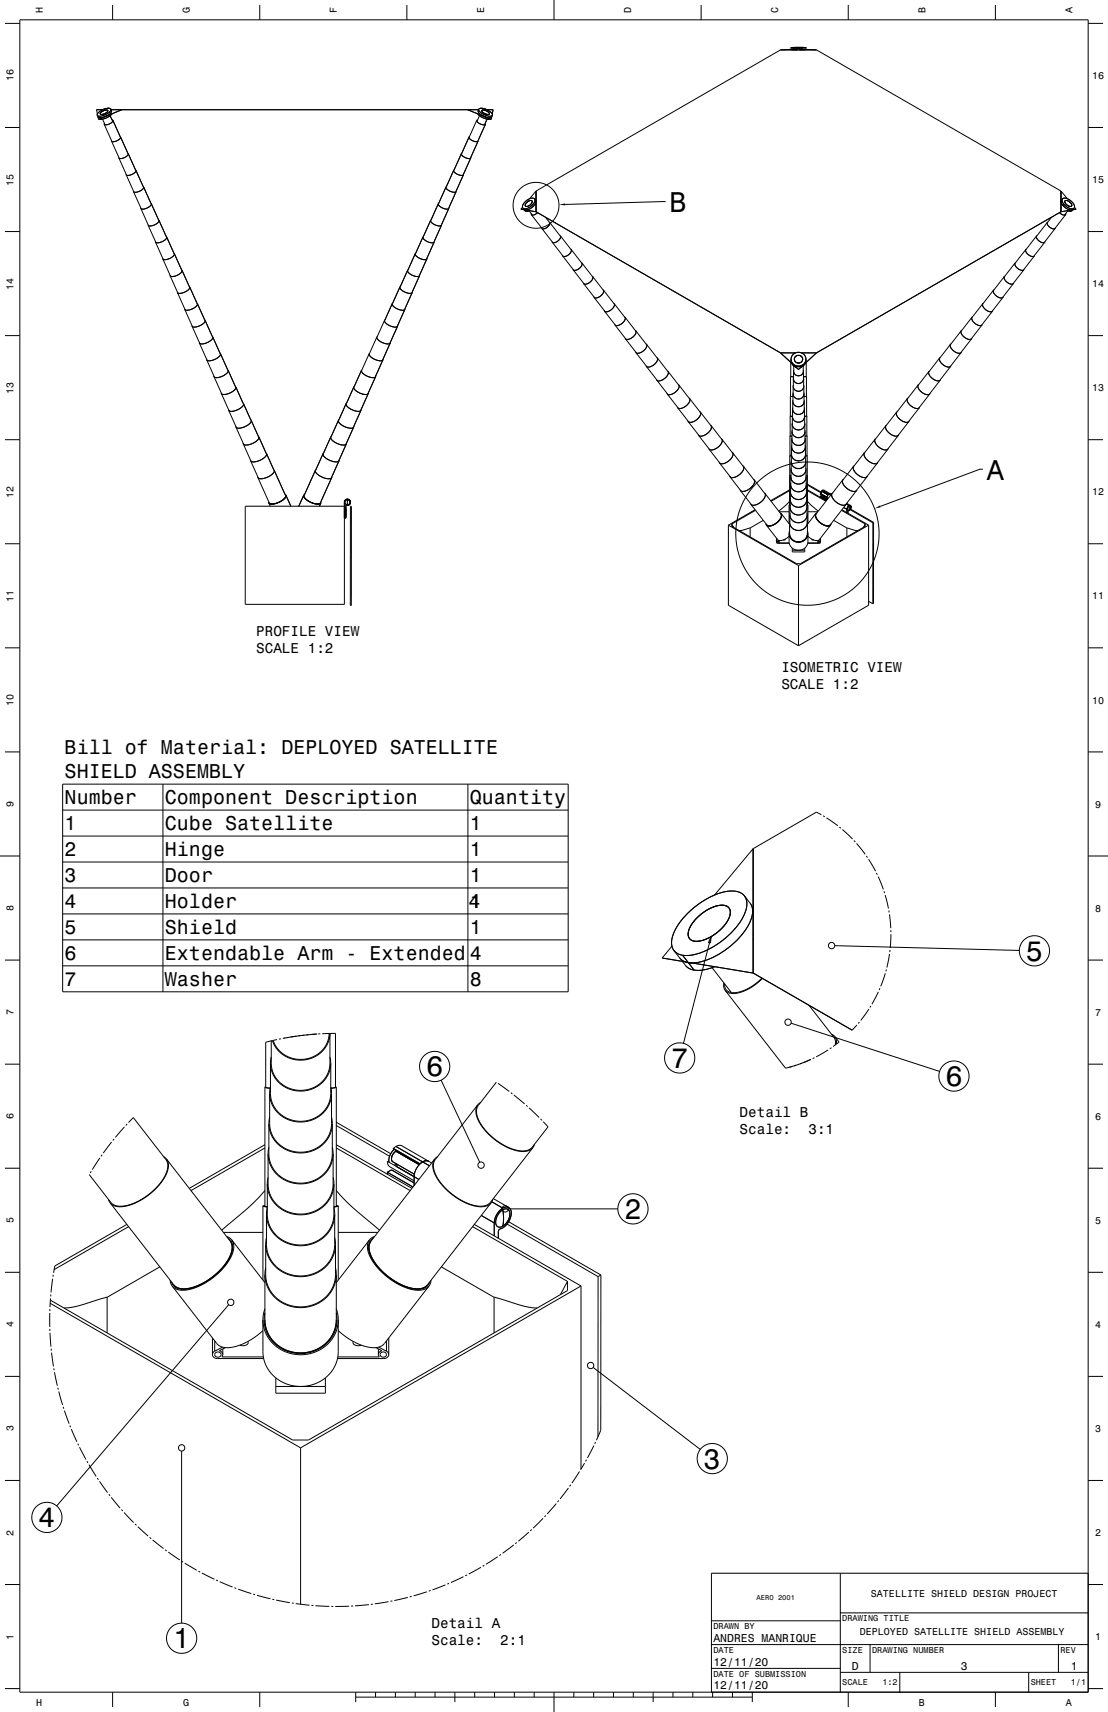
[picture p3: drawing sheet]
<svg xmlns="http://www.w3.org/2000/svg" width="559mm" height="864mm" viewBox="0 0 559 864" stroke-linecap="round" stroke-linejoin="round" font-family="sans-serif">
<g fill="none" stroke="#000" stroke-width=".5">
<path d="M3 12h7M10 10h539v844h-539zM57 3v7M131 3v7M205 3v7M279 0v10M354 3v7M428 3v7M502 3v7M549 12h7M394 25h18M394 25l-124 71"/>
<path d="M399 25h1M399 25h-5M399 24v1M400 25h2M400 24v1M401 24h4zM403 25h3zM404 24h-3M404 24h1h-4M405 24h1h-6M405 24h-6h1M406 25h6"/>
<path d="M406 24v1M412 25l123 71M49 55v2M49 55h.1M49 58v1M49 59h.1M49 59l1 1M52 55h-3M53 59l-3 1M54 59h-1M54 56h-2l-1 1M54 56h.1"/>
<path d="M54 56l-1 1h-2M54 56a3 3 0 0 0-3 1M54 56a3 3 0 0 1-3 1M56 58l1 3M56 55h-2h-2M56 55h-1h-3M56 55h185M56 55v1M56 55l-1 2-2 1-3 1-1-1M56 55a6 6 0 0 0-7 3M56 55a6 6 0 0 1-7 3M56 55h-1h-3l-2 2-1 1"/>
<path d="M56 56h.1M56 56l-1 1-2 2h-2h-2M56 56a6 6 0 0 1-7 3M56 57l-3 3h-3M56 57v1M61 55l-8 4M61 55h.1M236 55h.1M236 55l8 4M241 57l3 3h3h-3zM241 56l1 1 2 2h3h1M241 56a6 6 0 0 0 7 3"/>
<path d="M241 55l1 2 2 1 3 1 1-1M241 55a6 6 0 0 1 7 3M241 55a6 6 0 0 0 7 3M241 55h2h2l3 2v1M241 55v1M242 58l-1 3M242 55h4M243 56h2l2 1M243 56a3 3 0 0 1 4 1M243 56a3 3 0 0 0 4 1M243 56l2 1h2M243 55h3"/>
<path d="M244 59l4 1M246 55h3M247 57h.1M248 59v1M248 59h.1M248 58v1M249 55h.1M249 55l-1 2M3 64h7M50 60h.1M50 60h2l1 3M53 63h.1"/>
<path d="M53 63l3 8h3l2-2M53 62v1zM56 71h.1M56 71l8 17h3l1-2M56 60l1 1M57 61a2.6 2.6 0 0 1-4 2M57 61l-2 2h-2M57 61l8 17M60 80h.1M60 79v1M61 69h.1M61 69l-2 2h-3"/>
<path d="M64 77l1 1M65 78l-2 1-3 1M65 78l-2 2h-3M65 78l7 16M233 78l2 2h2M233 78h.1M233 78l-8 16M233 77v1M237 69l1 2h3M237 69h.1M237 79v1M240 61l2 2h3"/>
<path d="M240 61h.1M240 61l-7 17M240 61l3 2a1 1 0 0 0 1 0 1 1 0 0 0 1-1M241 61h-1M241 60l-1 1M241 71l-7 17h-3l-2-2M241 71h.1M245 62v1M245 63l-4 8h-3l-1-2M247 60h-1l-2 3M248 60h.1M549 64h7"/>
<path d="M64 88h.1M64 88l7 17h3l2-2M67 97h.1M67 96v1M68 86v1l-1 1-2 1-1-1M72 94h.1M72 94l-2 2-3 1M72 94l-2 2-2 1h-1M72 94l8 17M225 94v1l2 2h3M225 94l-8 17M225 94l2 2 3 1"/>
<path d="M225 94h.1M229 86l2 2h3M229 86h.1M230 96v1M230 97h.1M234 88l-8 17h-3l-2-2M234 88h.1M269 100l1 1-1 2-2 2h-3M269 100a4 4 0 0 0-5 5M269 100a4 4 0 0 1-3 5h-2M269 100h-2l-3 2-1 2 1 1M270 96h.1"/>
<path d="M270 96l-3 4M270 96v11M535 96v11M535 96h.1M535 96l3 4M3 117h7M71 105h.1M71 105l8 17h3l2-1v-1M75 113v1M76 103l-1 2-3 1-1-1M80 111h.1M80 111v1l-2 1-2 1h-1"/>
<path d="M80 111l12 25M84 119v1M84 120v1l-2 1-2 1-2-1M213 120l1 1 2 1 2 1 1-1M213 120h.1M214 119l-1 1M217 111l2 2 3 1h1M217 111l-8 17M217 111h.1M217 111l1 1 1 1 2 1h2M221 103l2 2 2 1 1-1M221 103h.1"/>
<path d="M223 113v1M223 114h.1M226 105l-7 17h-4l-1-1-1-1M226 105h.1M263 106h2M263 106h.1M264 105l-1 1M264 105l1 1M264 106l1 1M264 105l1 2M265 106l5 1M266 102a1.1 1.1 0 0 1 2-1 1.1 1.1 0 0 1 0 1l-1 1a1.3 1.3 0 0 1-1 1 1.3 1.3 0 0 1-1-1z"/>
<path d="M267 106l2 2M267 106l-2 1M268 108h.1M268 101l-2 1a1.4 1.4 0 0 0-1 1 1.4 1.4 0 0 0 0 1M268 101a2.1 2.1 0 0 0-2 1 2.1 2.1 0 0 0-1 2M268 101a2.3 2.3 0 0 1-3 3M268 101a2.2 2.2 0 0 1 0 2 2.2 2.2 0 0 1-3 1M268 108l11 14M268 108h1M270 100v1M270 101a5 5 0 0 1-5 5M270 101v1l-1 2-2 2h-2"/>
<path d="M270 107h.1M270 104h.1M270 101h.1M270 107l124 71M271 107l-2 1M271 107l-2 1h-1M273 115h1M275 110l2 2M277 112h.1M277 112l-1 2-2 1M277 112l11 14-1 2-3 1M282 119h1"/>
<path d="M283 119l-1 2-3 1M336 102l-51 1M523 119l-16 21v1l1 1 2 1h1M523 119v1l1 2h2h1M523 119h.1M528 112v1l1 2h2h1M528 112h.1M530 110l-7 9M532 115l-11 14h-1l-2-1-1-1v-1M532 115h.1M534 107l2 1h1M535 107l-123 71"/>
<path d="M535 104h.1M535 101h.1M535 107h.1M535 101v1l1 2M536 100l-1 1M536 104l3 2h2M537 103l-1 1M537 101l3 1a1.1 1.1 0 0 1 1 1 1.1 1.1 0 0 1-2 1l-2-1zM537 108l-5 7-3-1-1-2M537 108h.1M538 108h-1M538 106h3z"/>
<path d="M539 106l-2 2M540 102a1.2 1.2 0 0 0-2-1 1.2 1.2 0 0 0-1 1l1 1M540 102l-2-1-1 1 1 1M540 102l1 1-1 1-2-1M540 102a1.1 1.1 0 0 1 0 2 1.1 1.1 0 0 1-2 0v-1M540 106l-5 1M540 106h.1M541 102l1 2-1 1h-2l-2-2M541 102a4 4 0 0 0-5-1l1 2M541 102a1.8 1.8 0 0 1 1 3 1.8 1.8 0 0 1-3 0l-2-2M541 102l-2-2h-3v1l1 2M541 106h.1"/>
<path d="M542 105l-1 1M542 105l1 1M543 106h-3M543 106h.1M549 117h7M78 122h.1M78 122l4 9M82 130v1M82 131l8 17h1l2-1 2-1 1-1M86 139h.1M88 128v1l-2 1-3 1h-1M88 128l-1 1-2 1-2 1h-1"/>
<path d="M92 136h.1M92 136l-1 2-2 1h-2h-1M92 136l8 17-1 2-2 1h-3h-1M92 136l-1 2-2 1-2 1-1-1M206 137v1l2 1 3 1 1-1M206 136v1M209 128l1 1 2 2h2h1M209 128l-7 17 1 1 2 1 2 1h1M209 128h.1M209 128l1 1 2 1 2 1h1M210 128h-1M212 139l-8 17h-1h-3l-2-1v-2"/>
<path d="M212 139h.1M215 130v1M219 122l-8 17h-1h-2l-2-1v-1M219 122h.1M278 122h1M279 122l11 14M279 122h.1M284 129h.1M288 126h.1M288 126l11 14-1 2-3 1M288 126v1l-1 1-3 1M289 136h.1"/>
<path d="M289 136h1M289 136l11 14M293 132l1 1-1 2-3 1M293 133v2l-3 1M299 139v1M299 140v1l-1 1-3 1M299 140l11 13M506 140l-10 13v2M506 140l1 1 1 1 2 1h1M507 139l-1 1M512 132v1l1 2 2 1h1M516 136l-10 14"/>
<path d="M516 136h.1M518 126l-1 1 1 1 2 1h2M522 129l-6 7-3-1-1-1v-1M522 129h.1M527 122h.1M89 147v1M89 148l8 17h1l3-1 2-1v-1M93 156h.1M95 145h1M96 145l-1 1-2 1-2 1h-2M99 153h1M100 153l-1 2-2 1-2 1-2-1"/>
<path d="M100 153l11 25M198 153v2l2 1 3 1 1-1M198 153h.1M202 145v1l2 1 3 1h1M202 145l-8 17M202 145h.1M204 156l-7 17M204 156h.1M208 147v1M294 143h.1M294 143h1M299 150h1"/>
<path d="M300 150l11 14M304 146v1l-1 2-2 1h-1M304 146v2l-1 1-2 1h-1M309 153h1M310 153v2l-2 1-2 1h-1M310 153l11 14-1 2-1 1-2 1h-1M315 160h.1M491 160h-1M496 153l-11 14v2M496 153v2M496 153h.1M496 155l3 2h1h1"/>
<path d="M496 155l3 2h1M501 146l1 2M501 146v1l1 1M502 148l2 2h2M506 150l-11 14h-1l-2-1-2-1v-2M506 150h.1M511 143h.1M3 169h7M97 164v1M97 165l4 8M101 173h.1M101 173l7 17"/>
<path d="M103 161v1M103 162v1l-2 1-3 1h-1M107 170v1l-2 2-3 1-1-1M107 170v1l-2 2h-3h-1M111 178h.1M111 178v2l-3 1-2 1h-2M111 178l8 18-1 1-2 1-3 1-1-1M111 178l-1 2-2 2h-3l-1-1M186 179l1 1 3 2h2l1-1M186 178l-8 17M186 178v1M186 179l1 1 2 1 3 1h1"/>
<path d="M186 178h.1M190 170l1 1 2 2 2 1 2-1M190 170l1 2 2 1h2h2M190 170h.1M194 162v1l3 1 2 1h1M194 162l-8 16M194 162l1 1 2 1 2 1h1M194 161v1M197 173l-8 17M197 173h.1M201 164l-1 1M310 164h.1"/>
<path d="M310 164h1M310 164l16 21M315 160v1l-1 2-3 1M320 167h1M321 177v1M321 167l5 7-1 3-4 1M321 167v1l-2 2-3 1h-1M321 178h.1M326 173v1M326 174l11 14v1l-2 2-2 1h-2M326 174v1l-1 2-4 1M394 178l6 6"/>
<path d="M394 178h.1M401 178h-7M404 180a2 2 0 0 0-3 0 2 2 0 0 0 0 3M404 180a2 2 0 0 1 0 3 2 2 0 0 1-3 0M404 178h8M405 179l1 2-1 3-2 1-3-1M405 179a4 4 0 0 0-5-1 4 4 0 0 0 0 6M405 179a4 4 0 0 1 0 5 4 4 0 0 1-5 0M405 179l-2-1-3 1-1 2 1 3M412 178l-9 8M412 178h.1M479 174l1 2"/>
<path d="M480 173l-1 1 1 2M480 176l3 2h2M485 178l-6 7M485 167l-17 21 1 2M485 167v2M485 177v1M485 167h.1M485 169l3 2h2M490 160v1l2 2 2 1h1M495 164l-10 14h-2l-3-2M495 164h.1M549 169h7"/>
<path d="M108 190h.1M108 190l7 17M115 187v1l-3 2-2 1-2-1M115 187l-1 1-2 2h-3h-1M119 195h.1M119 195l8 17-1 2-3 1-2 1-2-1M119 195l-1 2-3 1-2 1-1-1M178 195l1 2 3 1 3 1 1-1M178 195h.1M178 195l-7 17M178 195l1 2 3 1 2 1 2-1M179 195h-1"/>
<path d="M182 187l1 1 3 2h2h1M182 187h.1M183 187v1l2 2 3 1 1-1M189 190l-7 17M189 190h.1M326 184v1M326 185l11 14h2l2-1 1-2v-2M331 180l1 2-2 2-2 1h-2M331 181v1l-1 2-2 1h-2M336 198l1 1M337 199l11 14M337 187h.1"/>
<path d="M337 187l11 14v2l-2 1-3 2M337 187v2l-2 2-3 1-1-1M342 194v1l-1 3-3 1h-1M399 200h1M399 200v20M399 200h.1M399 190h1zM399 190h.1M399 183v17M399 182l1 2M399 181v1M399 183l1 1"/>
<path d="M400 199a2.8 2.8 0 0 0 3 2 2.8 2.8 0 0 0 3-2M400 195v8a2.8 2.8 0 0 0 3 2 2.8 2.8 0 0 0 3-2M400 198v1M400 195l1 2M400 184l3 2M400 184l1 1M400 184h.1M400 194v1M400 191a2.6 2.6 0 0 0 3 3 2.6 2.6 0 0 0 2-3M400 187v8l1 2M400 190v1M400 187a2.5 2.5 0 0 0 3 3 2.5 2.5 0 0 0 2-3"/>
<path d="M400 187h.1M400 185v2a2.4 2.4 0 0 0 3 3 2.4 2.4 0 0 0 2-3M401 185h.1M401 185l1 1M401 185h1M403 186h.1M404 185l2-2zM404 185h.1M405 185l-1 1M405 185v6a2.5 2.5 0 0 1-2 2 2.5 2.5 0 0 1-3-2M405 187h.1M405 190v1"/>
<path d="M405 191v8a2.7 2.7 0 0 1-2 2 2.7 2.7 0 0 1-3-2M405 194v1M405 195a2.6 2.6 0 0 1-1 2 2.6 2.6 0 0 1-3 0M405 198l1 1M405 195a2.7 2.7 0 0 1-1 2 2.7 2.7 0 0 1-3 0M406 199v7a2.9 2.9 0 0 1-3 3 2.9 2.9 0 0 1-3-3M406 182v1l-2 2h-2l-2-1M406 182a4 4 0 0 1-2 3 4 4 0 0 1-4-1M406 181v1M407 183v7h-2h2M407 190h.1M407 190v20"/>
<path d="M407 200h.1M463 194v1l1 2M464 197l3 2h2M468 187l-10 14v3M468 187v1l1 2M469 187h-1M469 199l-11 14h-2l-3-2M469 198v1M469 190l3 2h2v-1M469 190l3 2h2M474 181v1l1 1M474 181l1 2"/>
<path d="M474 180v1M475 183l2 2h2M479 185l-10 14h-2l-3-2M480 184l-1 1M115 207h.1M115 207l8 17M123 203v2l-3 2-3 1-2-1M123 204l-1 1-2 2h-3h-2M126 212h1M127 212l11 26-1 1-2 2h-3h-2M127 212l-1 2-3 1-3 1-1-1M171 212l1 2 2 1 3 1 1-1"/>
<path d="M171 212l-8 17M171 212h.1M175 204v1l3 2 3 1 1-1M175 204l1 1 2 2h3h1M175 204h.1M175 203v1M182 207l-7 17M182 207h.1M342 205l1 1M342 206h1M347 212v1M347 213h1"/>
<path d="M347 213l11 14M347 201h1M348 201v1l-2 2-2 2h-1M348 201l11 14M352 219v1M352 220h1M353 208v1l-1 2-2 2h-2M358 214l1 1M359 215v1l-2 2-2 2h-2M359 215l11 14-1 2-2 2-2 1-2-1M398 220h1M398 220v20"/>
<path d="M399 220h-1M399 210h1zM399 210h.1M399 218v8l1 1 2 1h2l1-1 1-2M399 218l1 2 3 1 2-1 1-2M400 217l-1 1M400 214v2l3 1 2-1 1-2M400 210v8v2l2 1h2l1-2 1-1M400 213v1M400 210l1 2M400 209v1M400 206l1 2 1 1a2.9 2.9 0 0 0 4-3"/>
<path d="M400 203v7l1 2M400 206h.1M400 203l1 1a2.9 2.9 0 0 0 3 1 2.9 2.9 0 0 0 2-2M400 200h.1M400 202v1M406 202v1M406 200h1zM406 206h.1M406 206v8a3 3 0 0 1-3 3 3 3 0 0 1-3-3M406 209v1M406 210a3 3 0 0 1-2 3 3 3 0 0 1-3-1M406 213v1"/>
<path d="M406 214v9l-3 2-3-1M406 217v1M407 210h-1h1M407 210h.1M407 210v20M407 220h.1M407 220h-1M447 215v1l1 2M447 215l-11 13M447 214v1M448 218l3 2h2M452 208v1l1 2"/>
<path d="M453 208l-1 1 1 2M453 211l3 2h2M453 219v1M458 201l-1 1 1 2M458 201l-11 14M458 201h.1M458 204l4 2h1l1-1M458 213l-10 14M458 204l3 2h3M459 212l-1 1M3 222h7M123 224h.1"/>
<path d="M123 224l4 9 5-1 2-2v-1M126 232h.1M126 232l10 22h2l3-1 2-2 1-1M130 220v2l-2 2-3 1-2-1M130 221v1l-3 2h-3h-1M134 229v1l-2 2-4 1-2-1M138 237h.1M138 237v2l-3 2-3 1-2-1M138 237l6 13M159 237l1 2 3 2 3 1 1-1M159 237h.1M159 237l1 2 3 2h3h1"/>
<path d="M163 229l1 2 3 1 3 1 1-1M163 229l-10 21M163 229l1 2 2 1 3 1 2-1M163 229h.1M167 221l1 1 2 2 3 1 2-1M167 221l1 1 2 2h3h2M167 221h.1M167 220v1M175 224l-8 17M175 224h.1M357 226l1 1M358 227h.1"/>
<path d="M358 227l10 13M364 221v1M364 222v1l-1 2-2 2h-3M364 222v1l-1 2-3 2h-2M369 228h1M370 228l10 15v2l-2 2-3 1-2-1M370 228l-1 2-2 3-3 1-1-1M375 235v2l-2 2-3 2-2-1M398 240h1h-1M398 240v15M398 240h.1M398 230h1z"/>
<path d="M398 230h.1M399 240v1M399 237l1 2M399 233v8l1 2M399 236v1M399 233l1 2 3 1 2-1 1-2M399 232v1M399 229l1 2 3 2 2-2 1-2M399 225v8l1 2 2 1h2l2-1v-2M399 228v1M399 225l1 3 3 1 2-1 1-3M399 225h.1"/>
<path d="M399 222l1 2M399 221v1M406 221v1M406 222v7l-1 2-1 1h-3l-1-1-1-2M406 225h.1M406 222v1l-2 1-2 1-2-1M406 228v1M406 229v8v2l-3 1-3-1M406 232v1M406 236l1 1M407 237v8l-1 2-2 1h-3l-2-2v-2M407 240v1"/>
<path d="M407 237l-1 2-2 1h-2l-2-1M407 240h.1M407 230h-1h1M407 230h.1M407 230v25M431 235l-1 2 1 1M431 235l-1 1 1 2M431 238l4 3h1l1-1M431 238l4 3 2-1M436 228l-16 21v2l2 3 3 1 2-1M436 228v2l1 1M436 228h.1"/>
<path d="M437 231l3 3h2l1-1M437 231l3 3 2-1M441 222v1l1 1M442 221l-1 1M442 224l3 3h3M448 227l-11 13M448 226v1M496 237h-2l-50 18M549 222h7M130 241h.1M136 253v1M136 254v1"/>
<path d="M136 254h.1M144 249v1M144 250h.1M144 250l-1 2-2 1-3 1h-2M144 250v2l-3 1-4 1h-1M144 250l3 5M153 250l1 2M153 250l-2 5M153 250l1 2 3 1 3 1h2M153 250h.1M154 250h-1M154 249l-1 1"/>
<path d="M154 252l4 2h3h1M154 252l5 2h2h1M162 253v1M162 254l-1 1M167 241l-5 13M167 241h.1M174 255v6M175 255h.1M175 255h-1M175 252a1.5 1.5 0 0 1 2 1 1.5 1.5 0 0 1-2 2M175 252h-1v1v52h-50v-50h50M175 252h.1"/>
<path d="M175 252h1M175 252a1.3 1.3 0 0 0-1 1 1.3 1.3 0 0 0 1 2M175 252a1.3 1.3 0 0 1 1 1 1.3 1.3 0 0 1-1 2M175 252v3M176 255h-1M177 253v1M177 255v50zM368 240h.1M368 240l19 25M373 247h.1M378 254l2 1M379 254l1 1"/>
<path d="M380 242h.1M380 242l6 8-2 3-3 2h-1M380 242v2l-2 2-3 2-2-1M381 257l-14 8M381 257l-12 7M385 249h1M386 249v2l-2 2-2 1-2 1M386 249l8 10M393 258h5M393 259h1M394 259v1v1l-2 3-4 1h-1l-1-1M394 259v2l-2 3-3 1h-2"/>
<path d="M394 259v2l-3 3-2 1h-2M394 259l4 5M398 255h1M398 255v9M398 255h.1M398 253l-5 5M398 247l-9 6M398 260l2 3 3 1 3-2 1-2M398 256v8l2 2M398 259v1M398 256l2 3 3 1 3-1 1-3M399 255l-1 1"/>
<path d="M399 252l1 3M399 248v8l1 3 2 1 2-1 2-1 1-2M399 251v1M399 248l1 3 3 1 3-1 1-3M399 247v1M399 244l1 3 3 1 3-1 1-3M399 241v7l1 3 2 1h2l2-2 1-2M399 244h.1M399 241l1 2M407 241l-1 2-2 1h-2l-2-1M407 244h.1M407 244v8l-1 2-3 2-3-1"/>
<path d="M407 247v1M407 251v1M407 252v8l-1 2-2 2-3-1-2-1-1-2M407 255v1M407 252l-1 2-2 2h-2l-2-1M407 259v1M407 260v9M407 253l6 5M407 255h.1M407 247l10 6M407 244l7 4M407 245l7 4"/>
<path d="M407 258h5M407 255v9M411 259v2l3 3 3 1h2M411 259l-4 5M412 259l-1 2 1 1M412 259v2l2 3 3 1h2M412 259h.1M412 259h-1M414 251h.1M414 251v-1l3 2M414 251l3 1M414 249l3 2"/>
<path d="M414 248l4 1M414 248h.1M414 248v1zM415 248l-1 1M415 247l4 2M415 247l-1 1M415 247l3 2M415 248l3 2M415 250h.1M415 248h.1M417 251v1M418 251l-4-2 3 3"/>
<path d="M418 249v1M418 249l-1 2M418 249h.1M418 249l1 1M419 249h-1M419 249h.1M420 249v2l2 3 3 1 2-1M420 249l-8 10M420 249h.1M424 257l12 7M425 257l13 8M425 242v2l2 2 3 2 2-1"/>
<path d="M425 256l2 1M427 254l1 1M427 254l2 1M427 257v2M428 258v1M428 258h.1M428 255a1.1 1.1 0 0 1 2 1 1.1 1.1 0 0 1-1 1l-1 1M428 255l-1 2M428 255h1v1l-1 2M428 255v1M428 255a1 1 0 0 0-1 1 1 1 0 0 0 1 1M428 255a1 1 0 0 1 1 1 1 1 0 0 1-1 1"/>
<path d="M428 255l-1 2h1M428 255l1 1-1 1M428 256v1M429 257l11 7M429 257l12 7M432 247l-13 18M432 247h.1M437 240l-5 7M437 240h.1M3 274h7M367 265v40l36 21M367 265l36 20"/>
<path d="M369 264l1 2M369 264v1l33 19h2l32-19v-1M378 266l-5 2M378 266v5M385 262l-7 4M386 264l1 1M387 265l6 8M392 274h6M392 271v3M392 273v1M392 272v1M393 273h-1"/>
<path d="M393 274h5M393 273v1M393 273h-1l1 1M396 272h-1M398 271l-3 1-2 1M398 269l1 3 4 2 3-2 1-3M398 269v5l2 2M398 269l1 3 4 1 3-1 1-3M398 269l2 3 3 1 3-1 1-3M398 268v1M398 263l2 3M398 263v6"/>
<path d="M398 263h.1M400 276l3 2 3-2M400 276v2h6v-2M400 278h6M407 263h.1M407 263l-1 3-2 1h-2l-2-1M407 268v1M407 263l-1 3-2 1-2 1-2-2M407 271l3 1 3 1M407 269v5l-1 2M409 272h1M412 273h1v1"/>
<path d="M412 262l4 3h2l1-1M412 262l4 3h2h1M413 274h-6M413 273v1M413 273h1M414 273v1M414 272v1M414 274h-1h-6M414 271v3M419 265l-6 8M419 264v1M420 262l7 4"/>
<path d="M427 266l6 2M427 266v5M436 264l-1 2M438 265v40l-35 21M438 265l-35 20M440 264v41M441 264l-1 41M441 264h-1M549 274h7M403 285v41M438 303l2 2M3 327h7"/>
<path d="M549 327h7M3 379h7M549 379h7M32 396h255v104h-255zM82 396v104M236 396v104M32 409h255M414 411l-2-1-32 18v63l50 29M415 412h1M417 413l6 4M423 417l1 1M425 418l5 5"/>
<path d="M0 432h10M32 422h255M32 435h255M380 428h.1M380 428l-20 23M431 424v1M432 425l4 6M437 432v1M438 433l4 6M549 432h10M32 448h255M365 457h-3l-4 1-4 3-4 3-2 4-1 3 1 3 2 1"/>
<path d="M365 457a19 19 0 0 0-18 15 3 3 0 0 0 3 3M365 457a5 5 0 0 1 2 8 21 21 0 0 1-17 10M365 457l3 1v2l-1 4-2 3-3 3-4 3-5 2h-3M371 450h2l2 2 1 2 1 2-2 6-4 6-6 6-8 5-7 3h-6M371 450a29 29 0 0 0-21 7 25 25 0 0 0-11 20l1 3 4 2M371 450a7 7 0 0 1 4 12 38 38 0 0 1-30 20h-1M371 450h-6l-7 3-7 4-7 6-4 7-1 5v3l1 2 2 1 2 1M375 452l3 4M378 456a10 10 0 0 1-1 11 38 38 0 0 1-29 19h-1M378 456l2 3-1 5-3 6-5 5-6 5-6 3-7 2-5 1M380 458h.1M442 440v1"/>
<path d="M443 442l2 7M446 450v1M446 452l2 6M448 459v1M32 461h255M32 474h255M339 477l-5 6M340 480l3 3M351 463l5-4 6-2h4l1 1 1 1v2l-1 3-4 5-6 4-6 2-3-1-1-3 1-4zM359 472l-1 4-1-1zM359 472l-14 54M380 474h.1"/>
<path d="M380 471h.1M421 477l93 2M449 461v7M449 479v1M449 469v1M449 471v7M3 484h7M32 487h255M334 483h.1M334 483l12 2M343 483l2 2 2 1M344 485l3 3 3 1"/>
<path d="M344 482l6 7M345 485l2 1M347 486l33 5M350 489h5l5-1-5 1zM359 488l10 13M365 496v2l1 2M365 496l1 3 3 2M366 500l30 39 4-1M380 491h.1M380 491l50 29M384 493l-4 4-3 2-5 2h-3M384 494l-5 4-5 2-5 1-3-1"/>
<path d="M444 498l-1 1M446 491l-2 7M447 489v1M449 481l-2 7M549 484h7M399 516l75 24M408 507l13 17v3M430 520h.1M432 517l-2 3M433 516h.1M438 509l-4 6M439 507v1"/>
<path d="M443 500l-3 7M3 537h7M136 536v16l2 6 2 3 4 3 4 1 4 1 4-1 4-2 3-2 2-3 2-5v-17M136 536l2 6 3 4 5 3 6 1 6-1 4-3 4-4 1-6M137 533l-1 3M137 525l-3 1v22l2 1-2-1M138 525h-1M140 524l-2 1M142 524h-1M144 524h-1M146 523h-1M150 523l-7 1"/>
<path d="M152 522l-1 1M154 522l-7 1M156 522h-1M160 522h-7M160 522h-3M162 522h-1M166 521l-1 5-3 4-4 3-4 1h-6l-4-2-4-3-2-4M166 521h-3M166 533l1 3M166 521v16l-1 5-2 3-2 2-4 2-4 1h-4l-4-1-4-3-2-3-2-3v-3v-12M166 521l-1 5-3 4-4 3-4 2-6-1-5-1-3-4-3-4M166 521h3v27l-2 1 3-1"/>
<path d="M166 521h.1M401 537v1M403 537l-5 1M404 536v1M405 536l4-2-7 3M411 534h-1M418 530l-6 3M419 528v1M419 522l2 1M421 523l2 3-1 1M421 523l1 2v2M421 527l-1 1"/>
<path d="M422 527h-1M549 537h7M134 548v60l1 1M134 548h.1M136 552v16l2 5 2 3 3 3 4 2h5h4l4-2 3-2 3-4 1-5v-16M136 552l1 5 4 5 5 3 6 1 6-1 5-3 3-5 1-5M136 548v4M167 548v4M169 548h1M170 548v60l-2 1M222 545l20 41M241 557l-22 29v4l2 4 3 5 4 4 5 3 5 2h5h3l23-29"/>
<path d="M241 557l-1 4 1 4 4 5 5 5 5 3 6 3h5l3-2M242 556l-1 1M250 546l-9 12-1 2 1 3 1 4 7 7 5 3 4 3 5 1 3-1 2-1 8-11-2-2M250 546h.1M251 546l6 5M258 551v1M259 552l6 5M265 558h1M267 559l5 5M56 576l-4 6M58 575h-1M63 568l-5 6"/>
<path d="M64 567l-1 1M65 566l2-2 17 21 1 3-1 2-3 6-4 5-6 4-6 3h-5l-4-1-11-15M134 577l-39 22M134 579l-38 22M136 579l-1 3M136 567v16l1 6 3 3 3 3 4 1 5 1 4-1 4-1 4-3 2-3 2-6v-16M136 567l1 5 3 5 5 3 7 2 6-2 5-3 3-5 2-5M136 564v3M167 564l1 3M168 579v3M170 577l38 22M170 579l37 22"/>
<path d="M170 566l27 16M170 568l26 15M198 579l14 8M200 578h3l15 9M200 578l-2 1M200 578l17 10M270 577l-1 2M273 564v1M3 589h7M46 591v1M50 584l-3 6M51 582v1"/>
<path d="M83 583l1 2M84 585l1 3-1 5-4 5-5 5-6 3-5 2-5 1-3-2M84 585l32 41M135 597v17l2 6 2 3 4 3 4 1 5 1 4-1 5-1 3-3 3-4 1-5v-17M135 597l1 6 4 5 5 4 7 1 6-1 5-4 4-5 1-6M135 594v3M135 582v16l2 6 2 3 4 3 4 2h4h5l4-2 4-2 2-4 2-6v-16M135 582l2 6 3 5 5 3 6 1 7-1 5-3 4-5 1-6M168 594v3M195 591v1M195 591l2-1 12 7M195 591l13 8"/>
<path d="M198 586l11 6M198 580h1l-3 4v2v-3zM200 581l-2 3-1 1 1 1M200 581a4 4 0 0 0-2 5M200 581l11 6M200 581h.1M200 587l-1 1M201 588h-1M209 594v4M211 595l-16-9 1 2 13 8M213 586h2h1h-1zM213 586l-3 3-1 5"/>
<path d="M213 586l-1 1M219 585l-1 3 2 5 3 5 5 5 6 3 6 2 4 1 4-2M219 585l-32 41M221 583l-2 2M549 589h7M55 605l1 2M56 607l32 41M64 618l-36 21-1 3M65 619l-38 21M133 608l2 1M133 608v38M134 601l-9 8-13 12"/>
<path d="M134 608h-1M134 608h-1l2 1M134 613v16l2 6 3 3 4 3 4 2 5 1 4-1 5-2 3-2 3-4 2-6v-16M134 613l2 5 3 6 6 3 7 1 6-1 6-3 3-5 2-6M135 609l-1 4M168 609l1 4M170 601l8 8 13 12M170 608h1M170 608l-2 1M171 608l-3 1M171 608v38M238 619l48 27"/>
<path d="M239 618l54 31M243 613l6 4M248 607l-32 41M248 606l6 3M248 605v2M249 605l8 4M249 617v6M252 620l-1 1M254 619l-2 1M254 610v5v4M254 609h3v1l1 2-1 4-3 3M254 609l-3 4-2 4"/>
<path d="M254 609a2.9 2.9 0 0 1 3 1 2.9 2.9 0 0 1 1 3l-1 3-3 3M254 610l-3 3-1 3 1 3h3M254 610h2l1 2-1 4-2 3M254 610a6 6 0 0 0-3 9h3M254 610a2.3 2.3 0 0 1 2 0 2.3 2.3 0 0 1 1 3l-2 4-1 2M256 617l46 27M256 610h56M257 616l46 27M81 639l-27 15M113 622h20M114 624l3 1M115 625l1 1 1 2v5l-4 6-6 5-7 4-6 2h-5l-2-2v-1"/>
<path d="M116 626l1 3-1 5-4 5-5 5-5 4-6 2h-5l-3-2M117 625l1 4-2 5-3 6-6 5-6 3-6 3h-5l-3-2M117 625l17 22M134 639v4M134 628v16l2 6 3 4 3 3 5 2h5h4l5-2 4-3 2-4 2-6v-16M134 628l1 6 4 5 6 4 7 1 6-1 6-4 4-5 1-6M134 624v4M169 624v4M169 639l1 4M171 622h20M186 625l-1 4 2 5 3 6 6 4 6 4 6 3h5l3-2M186 625l-16 22"/>
<path d="M187 626l-1 4 1 4 4 5 5 5 6 4 6 2h4l4-2M187 626l-1 4 2 4 3 5 5 5 6 4 6 2h4l4-2M188 625l-1 1-1 2 1 5 3 5 6 6 7 4 6 2h5l2-2 1-1M189 624l-3 1M223 639l26 15M251 621v4M3 642h7M25 657l127 73M25 656v3M25 655v1M26 653v1M27 645l-1 7"/>
<path d="M27 643v1M54 654l-2 1a70 70 0 0 1-20 5M54 654v18M86 646l1 3M87 649l22 29 3 2M115 658l-86 102M134 643l1 6 4 6 6 3 6 2 7-2 6-3 4-6 2-6M134 643v23M170 643v23M216 649l-22 29-3 2M217 646l-1 3M249 654l2 1a70 70 0 0 0 20 5"/>
<path d="M249 654v18M286 646l-3 7M286 646v5l-130 75h-8l-123-70M293 649l-141 81M293 649v92M302 644v81M303 643v79l-2 5M303 643l-1 1M549 642h7M25 662v7M25 670v1M25 660v1"/>
<path d="M25 672l1 7M107 675v8M108 676v6M112 680l-4 2M114 680l-3 1 1 1v1M125 677v1l-1 1h-3M133 671l-5 4-6 3-5 2h-5M133 666v19l2 6 4 4M133 666l1 7 4 5 6 4 8 1 7-1 6-4 4-5 2-7M134 660l-1 6M134 666l1 6 4 6 6 3 7 1 7-1 5-3 4-6 2-6M134 662l-1 4 1 4 1 3 2 4 3 2 4 2 4 1 4 1 7-2 4-2 3-3 2-3 1-3 1-4v-4"/>
<path d="M134 666l1 6 4 6 6 3 6 1 7-1 6-3 4-6 2-6M170 660l1 6M171 671l5 4 5 3 6 2h4M171 666l-1 19-2 6-4 4M178 677v1l1 1h3M190 680l3 1-2 1v1M191 680l4 2M195 676v6M196 675v8M3 694h7M26 680v1M26 682l1 7"/>
<path d="M27 690v1M27 692l2 7M107 683a2.3 2.3 0 0 0 3 2h23M108 682l-1 1M112 683v1h21M112 680v3M139 695l6 3 6 1 7-1 6-3M139 695v8h25v-8M139 699h25M191 683v1h-21M191 680v3M195 682l1 1"/>
<path d="M196 683a2.3 2.3 0 0 1-2 2h-24M299 690l54 41M549 694h7M29 700v1M30 702l2 7M32 710v1M32 712l3 6M35 719l1 1M36 721l3 6M39 728l1 1M40 730l3 6M44 737v1"/>
<path d="M45 739l4 6M92 732v87M152 730v79M295 738l-2 3M296 736l-1 1M299 729l-3 6M300 727v1M3 747h7M49 746h1M50 747l4 6M55 754v1M56 755l5 6"/>
<path d="M281 758l-5 6M282 757l-1 1M287 751l-5 5M288 749l-1 1M292 742l-4 6M293 741h.1M549 747h7M61 761l1 1M63 763l4 5M68 769h1M70 770l5 5M75 776h1"/>
<path d="M77 777l5 4M259 779l-6 5M261 778l-1 1M267 773l-6 4M268 772h-1M274 766l-5 5M275 764v1M3 799h7M83 782h1M85 783l6 4M91 787l1 1M93 789l6 3"/>
<path d="M100 793h1M102 793l6 4M109 797h1M111 798l6 3M225 799l-7 3M226 799h.1M234 795l-7 3M236 794l-1 1M243 791l-7 3M244 790h-1M251 785l-6 4M253 784l-1 1"/>
<path d="M424 794v60M549 799h7M549 794h-190v60M118 801h1M120 802l7 2M128 804h1M130 805l6 1M137 807h1M139 807l7 1M147 809h1M149 809l7 1M157 810h1"/>
<path d="M159 810h7M167 810h1M176 810h-7M178 810h-1M186 809l-7 1M188 809h-1M196 808l-7 1M198 808h-1M206 806l-7 1M208 805l-1 1M215 803l-6 2M217 802l-1 1"/>
<path d="M359 818h65M424 814h125M359 830h190M439 830v14M534 830v14M3 852h7M57 854v7M131 854v7M179 856h200M179 854v5M189 854v2M199 854v2"/>
<path d="M209 854v2M219 854v2M229 854v5M239 854v2M249 854v2M259 854v2M269 854v2M279 854v10M289 854v2M299 854v2M309 854v2M319 854v2"/>
<path d="M329 854v5M339 854v2M349 854v2M359 842h65M359 854v2M369 854v2M379 854v5M424 844h125M428 854v7M454 844v10M502 854v7M519 844v10"/>
<path d="M549 852h7"/>
<circle cx="270" cy="104" r="12"/>
<circle cx="403" cy="181" r="2"/>
<circle cx="392" cy="274" r=".4"/>
<circle cx="407" cy="269" r="36"/>
<circle cx="413" cy="274" r=".4"/>
<circle cx="419" cy="477" r="1.6"/>
<circle cx="522" cy="480" r="8"/>
<circle cx="397" cy="516" r="1.6"/>
<circle cx="219" cy="538" r="8"/>
<circle cx="343" cy="534" r="8"/>
<circle cx="481" cy="543" r="8"/>
<circle cx="243" cy="588" r="1.6"/>
<circle cx="255" cy="610" r="1.6"/>
<circle cx="319" cy="610" r="8"/>
<circle cx="116" cy="657" r="1.6"/>
<circle cx="110" cy="683" r="1.5"/>
<circle cx="193" cy="683" r="1.5"/>
<circle cx="298" cy="689" r="1.6"/>
<circle cx="92" cy="730" r="1.6"/>
<circle cx="359" cy="736" r="8"/>
<circle cx="24" cy="765" r="8"/>
<circle cx="92" cy="826" r="8"/>
</g>
<g fill="#000">
<path d="M282 103h3v1z" fill-rule="evenodd"/>
<path d="M441 257l3-2v1z" fill-rule="evenodd"/>
</g>
<g font-size="14.4">
<text x="338" y="107">B</text>
<text x="498" y="242">A</text>
<text x="517" y="485">5</text>
<text x="338" y="539">7</text>
<text x="215" y="543">6</text>
<text x="477" y="548">6</text>
<text x="315" y="615">2</text>
<text x="355" y="741">3</text>
<text x="19" y="770">4</text>
<text x="87" y="831">1</text>
</g>
<g font-size="10.1">
<text x="33" y="381">Bill of Material: DEPLOYED SATELLITE</text>
<text x="33" y="393">SHIELD ASSEMBLY</text>
<text x="33" y="406">Number</text>
<text x="83" y="406">Component Description</text>
<text x="237" y="406">Quantity</text>
<text x="33" y="419">1</text>
<text x="83" y="419">Cube Satellite</text>
<text x="237" y="419">1</text>
<text x="33" y="432">2</text>
<text x="83" y="432">Hinge</text>
<text x="237" y="432">1</text>
<text x="33" y="445">3</text>
<text x="83" y="445">Door</text>
<text x="237" y="445">1</text>
<text x="33" y="458">4</text>
<text x="83" y="458">Holder</text>
<text x="236" y="458">4</text>
<text x="237" y="458">1</text>
<text x="33" y="471">5</text>
<text x="83" y="471">Shield</text>
<text x="237" y="471">1</text>
<text x="33" y="484">6</text>
<text x="83" y="484">Extendable Arm - Extended</text>
<text x="237" y="484">4</text>
<text x="33" y="497">7</text>
<text x="83" y="497">Washer</text>
<text x="237" y="497">8</text>
</g>
<g font-size="7.2">
<text x="129" y="321">PROFILE VIEW</text>
<text x="129" y="330">SCALE 1:2</text>
<text x="394" y="339">ISOMETRIC VIEW</text>
<text x="394" y="347">SCALE 1:2</text>
<text x="373" y="563">Detail B</text>
<text x="373" y="572">Scale:</text>
<text x="408" y="572">3:1</text>
<text x="218" y="821">Detail A</text>
<text x="218" y="830">Scale:</text>
<text x="252" y="830">2:1</text>
</g>
<g font-size="5.8">
<text x="360" y="828">ANDRES MANRIQUE</text>
<text x="360" y="840">12/11/20</text>
<text x="430" y="842">D</text>
<text x="485" y="842">3</text>
<text x="540" y="842">1</text>
<text x="360" y="852">12/11/20</text>
</g>
<g font-size="5">
<text x="22" y="7" transform="rotate(-90 22 7)">H</text>
<text x="96" y="7" transform="rotate(-90 96 7)">G</text>
<text x="170" y="7" transform="rotate(-90 170 7)">F</text>
<text x="244" y="7" transform="rotate(-90 244 7)">E</text>
<text x="318" y="7" transform="rotate(-90 318 7)">D</text>
<text x="393" y="7" transform="rotate(-90 393 7)">C</text>
<text x="467" y="7" transform="rotate(-90 467 7)">B</text>
<text x="541" y="7" transform="rotate(-90 541 7)">A</text>
<text x="7" y="41" transform="rotate(-90 7 41)">16</text>
<text x="551" y="40">16</text>
<text x="7" y="94" transform="rotate(-90 7 94)">15</text>
<text x="551" y="92">15</text>
<text x="7" y="146" transform="rotate(-90 7 146)">14</text>
<text x="551" y="145">14</text>
<text x="551" y="197">13</text>
<text x="7" y="199" transform="rotate(-90 7 199)">13</text>
<text x="7" y="251" transform="rotate(-90 7 251)">12</text>
<text x="551" y="250">12</text>
<text x="7" y="304" transform="rotate(-90 7 304)">11</text>
<text x="551" y="302">11</text>
<text x="7" y="356" transform="rotate(-90 7 356)">10</text>
<text x="551" y="355">10</text>
<text x="7" y="407" transform="rotate(-90 7 407)">9</text>
<text x="552" y="407">9</text>
<text x="7" y="460" transform="rotate(-90 7 460)">8</text>
<text x="552" y="460">8</text>
<text x="7" y="512" transform="rotate(-90 7 512)">7</text>
<text x="552" y="512">7</text>
<text x="7" y="565" transform="rotate(-90 7 565)">6</text>
<text x="552" y="565">6</text>
<text x="7" y="617" transform="rotate(-90 7 617)">5</text>
<text x="552" y="617">5</text>
<text x="7" y="670" transform="rotate(-90 7 670)">4</text>
<text x="552" y="670">4</text>
<text x="7" y="722" transform="rotate(-90 7 722)">3</text>
<text x="552" y="722">3</text>
<text x="7" y="775" transform="rotate(-90 7 775)">2</text>
<text x="552" y="775">2</text>
<text x="439" y="805">SATELLITE SHIELD DESIGN PROJECT</text>
<text x="7" y="827" transform="rotate(-90 7 827)">1</text>
<text x="434" y="825">DEPLOYED SATELLITE SHIELD ASSEMBLY</text>
<text x="552" y="827">1</text>
<text x="18" y="860">H</text>
<text x="92" y="860">G</text>
<text x="463" y="860">B</text>
<text x="538" y="860">A</text>
</g>
<g font-size="4.3">
<text x="360" y="822">DRAWN BY</text>
<text x="425" y="818">DRAWING TITLE</text>
<text x="360" y="834">DATE</text>
<text x="425" y="834">SIZE</text>
<text x="440" y="834">DRAWING NUMBER</text>
<text x="535" y="834">REV</text>
<text x="360" y="846">DATE OF SUBMISSION</text>
<text x="425" y="850">SCALE</text>
<text x="445" y="850">1:2</text>
<text x="520" y="850">SHEET</text>
<text x="540" y="850">1/1</text>
</g>
<text font-size="3.6" x="382" y="807">AERO 2001</text>
</svg>
